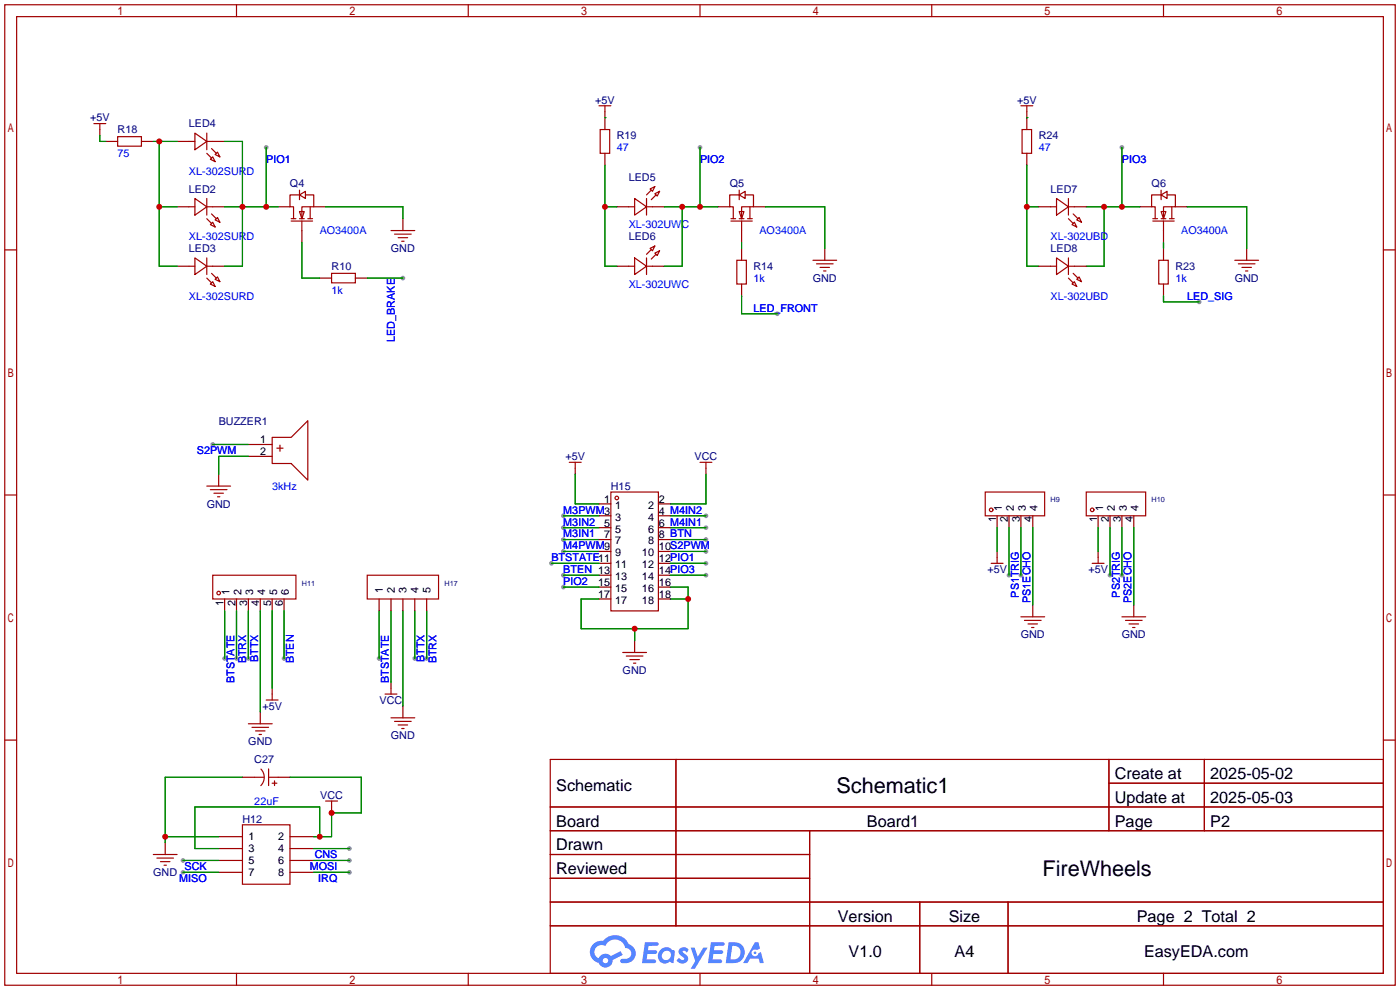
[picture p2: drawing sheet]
<svg xmlns="http://www.w3.org/2000/svg" width="299mm" height="212mm" viewBox="0 0 299 212" stroke-linecap="round" stroke-linejoin="round" font-family="sans-serif">
<g fill="#999">
<circle cx="48" cy="140.7" r=".51"/>
<circle cx="50.5" cy="140.7" r=".51"/>
<circle cx="53.1" cy="140.7" r=".51"/>
<circle cx="60.7" cy="140.7" r=".51"/>
<circle cx="39.1" cy="183.9" r=".51"/>
<circle cx="39.1" cy="186.4" r=".51"/>
<circle cx="74.7" cy="181.4" r=".51"/>
<circle cx="74.7" cy="183.9" r=".51"/>
<circle cx="74.7" cy="186.4" r=".51"/>
<circle cx="45.5" cy="95" r=".51"/>
<circle cx="86.1" cy="59.4" r=".51"/>
<circle cx="166.1" cy="67.1" r=".51"/>
<circle cx="120.4" cy="110.2" r=".51"/>
<circle cx="120.4" cy="112.8" r=".51"/>
<circle cx="120.4" cy="115.3" r=".51"/>
<circle cx="120.4" cy="117.9" r=".51"/>
<circle cx="150.9" cy="117.9" r=".51"/>
<circle cx="150.9" cy="115.3" r=".51"/>
<circle cx="150.9" cy="112.8" r=".51"/>
<circle cx="150.9" cy="110.2" r=".51"/>
<circle cx="56.9" cy="31.5" r=".51"/>
<circle cx="149.6" cy="31.5" r=".51"/>
<circle cx="256.3" cy="64.5" r=".51"/>
<circle cx="239.8" cy="31.5" r=".51"/>
<circle cx="215.6" cy="122.9" r=".51"/>
<circle cx="218.2" cy="122.9" r=".51"/>
<circle cx="237.2" cy="122.9" r=".51"/>
<circle cx="239.8" cy="122.9" r=".51"/>
<circle cx="120.4" cy="125.5" r=".51"/>
<circle cx="150.9" cy="120.4" r=".51"/>
<circle cx="150.9" cy="122.9" r=".51"/>
<circle cx="117.9" cy="120.4" r=".51"/>
<circle cx="120.4" cy="122.9" r=".51"/>
<circle cx="81" cy="140.7" r=".51"/>
<circle cx="88.6" cy="140.7" r=".51"/>
<circle cx="91.2" cy="140.7" r=".51"/>
</g>
<g fill="none" stroke="#a10000" stroke-width=".25">
<path d="M1 1h297.2v209.6h-297.2zM3.6 3.6h292.1v204.4h-292.1zM50.5 1v2.6M100.1 1v2.6M149.6 1v2.6M199.1 1v2.6M248.7 1v2.6M1 53.4h2.6M295.7 53.4h2.5M1 105.8h2.6M295.7 105.8h2.5M1 158.2h2.6"/>
<path d="M295.7 158.2h2.5M117.6 162.3h178.1v45.7h-178.1zM117.6 172.5h178.1M117.6 177.5h178.1M144.5 162.3v35.6M173 177.5v30.5M237 162.3v15.2M237 167.4h58.7M257.4 162.3v15.2M117.6 182.6h55.4M117.6 192.8h178.1M117.6 187.7h55.4"/>
<path d="M117.6 197.9h178.1M196.6 192.8v15.2M215.4 192.8v15.2M50.5 208v2.6M100.1 208v2.6M149.6 208v2.6M199.1 208v2.6M248.7 208v2.6"/>
</g>
<g fill="#5487ff">
<path d="M145.3 202.7a1.3 1.3 0 0 1 1.9 .3l-.4 .6a.54 .54 0 0 0-.9-.2l.1 .2a1.34 1.34 0 0 1 .9 1.8 1.47 1.47 0 0 1-2.3-.1l.5-.6 .8 .5a.31 .31 0 0 0 .4-.3 .31 .31 0 0 0-.3-.4 1.12 1.12 0 0 1-.7-1.8z"/>
<path d="M147.6 202.5h.9l.6 2 1.2-2h.9l-2.7 4.6h-.9l1-1.7z"/>
<path d="M137.8 201.4h1.7a1.31 1.31 0 0 1 1.2 .2 .4 .4 0 0 1-.3 .5l-1.8 .1-.1 .9h1.6a.4 .4 0 0 1 .4 .4 .4 .4 0 0 1-.5 .4h-1.6l-.2 1.2h1.4a.46 .46 0 0 1 .5 0 .46 .46 0 0 1 .1 .5l-.4 .2h-2.6z"/>
<path d="M151.9 201.4h1.7a1.32 1.32 0 0 1 1.2 .2 .39 .39 0 0 1-.3 .5l-1.8 .1-.1 .9h1.6a.4 .4 0 0 1 .4 .4 .4 .4 0 0 1-.4 .4h-1.7l-.2 1.2h1.4a.46 .46 0 0 1 .5 0 .46 .46 0 0 1 .1 .5l-.4 .2h-2.6z"/>
<path d="M161.3 201.4h.8l.3 1.3-.6 .4a.75 .75 0 0 0-1.1 .3 .75 .75 0 0 0 .5 1 .75 .75 0 0 0 .9-.7l.5-.2 .6 2.3h-.8l-.3-.9h-1.8l-.5 .9h-1z"/>
<path d="M155.7 201.4l-.6 4.4h1.5a2.27 2.27 0 0 0 2.6-2.2 2.27 2.27 0 0 0-2.7-2.2zM156.5 202.1a1.5 1.5 0 0 1 1.8 1.6 1.5 1.5 0 0 1-1.9 1.4h-.3z"/>
<path d="M141.2 203a1.6 1.6 0 0 0-.3 2.3 1.6 1.6 0 0 0 2.3 .2l.7 .3 .3-2.4-.1-.3-.5-.1a1.58 1.58 0 0 0-2.4 0zM141.8 203.5a.98 .98 0 0 1 1.6 .4 .98 .98 0 0 1-1.1 1.3 .94 .94 0 0 1-.9-.7 .94 .94 0 0 1 .4-1z"/>
<path d="M126.8 201.8a2.37 2.37 0 0 0 1.1 4 1.54 1.54 0 0 0 1.8 1 1.54 1.54 0 0 0 1.2-1.6l2.2-1.1-.5-.8-2 1a1.57 1.57 0 0 0-2.7 .5 1.5 1.5 0 0 1-.7-2.1 1.5 1.5 0 0 1 2.2-.5 2.23 2.23 0 0 1 2.3-1.4 2.23 2.23 0 0 1 2 1.8 1.16 1.16 0 0 1 1.2 1.1 1.16 1.16 0 0 1-1.1 1.2h-.7a.47 .47 0 0 0-.5 .4 .47 .47 0 0 0 .4 .5 2.17 2.17 0 0 0 2.5-.9 2.17 2.17 0 0 0-.3-2.7l-.8-.4a3.2 3.2 0 0 0-5.5-.7l-1.1 .1zM128.8 205.3a.6 .6 0 0 1 1.2 0 .6 .6 0 0 1-1.2 0z"/>
<circle cx="161.4" cy="203.6" r=".28"/>
</g>
<g fill="none" stroke="#a10000" stroke-width=".25">
<path d="M20.1 26.4h2.5M21.3 26.4v1.3M25.1 29.2h5.1v2h-5.1zM40.4 30.2h1.3M41.7 28.4l2.5 1.8-2.5 1.8zM44.2 28.4v3.6M44.2 32.8l1 1M44.2 30.2h1.3M45 34l.5-.5 .5 1zM45.2 31.8l1 1M46.5 32.5l.5 1-1-.5zM128 22.6h2.6"/>
<path d="M128.3 27.7h2v5.1h-2zM129.3 22.6v1.3M218.2 22.6h2.5M218.4 27.7h2.1v5.1h-2.1zM219.5 22.6v1.3M40.4 44.2h1.3M40.4 56.9h1.3M41.7 42.4l2.5 1.8-2.5 1.8zM41.7 55.1l2.5 1.8-2.5 1.8zM44.2 46.7l1 1.1M44.2 44.2h1.3M44.2 42.4v3.6"/>
<path d="M44.2 55.1v3.6M44.2 59.4l1 1.1M44.2 56.9h1.3M45 48l.5-.5 .5 1zM45.2 45.7l1 1M45.2 58.4l1 1M46.5 46.5l.5 1-1-.5zM46.5 59.2l.5 1-1-.5zM62.2 47.2h4.6M62.2 46.7h1M64 45.2h1l-.5 1.5zM64 41.7l1.3-.8v1.5z"/>
<path d="M64 41.7h-2v2.5h.7v2.5M64 40.6v2.1M64 46.7h1M64.5 47.2v2.1M65.3 41.7h1.8v2.5h-2.6v2.5M65.8 46.7h1M66.3 44.2v2.5M70.9 58.4h5v2.1h-5zM83.6 49.3h5M84.3 50h3.6M85.1 50.8h2M85.9 51.6h.5"/>
<path d="M134.4 44.2h1.2M134.4 56.9h1.2M135.6 42.4l2.6 1.8-2.6 1.8zM135.6 55.1l2.6 1.8-2.6 1.8zM138.2 44.2h1.2M138.2 56.9h1.2M138.2 42.4v3.6M138.2 55.1v3.6M138.9 40.4l1.1-.5-.6 1zM138.9 53.1l1.1-.5-.6 1zM139.2 40.6l-1 1.1M139.2 53.3l-1 1.1"/>
<path d="M140 41.4l1-.5-.5 1zM140 54.1l1-.5-.5 1zM140.2 41.7l-1 1M140.2 54.4l-1 1M156.2 47.2h4.6M156.2 46.7h1M157.5 55.6h2v5.1h-2zM158 45.2h1l-.5 1.5zM158 41.7l1.3-.8v1.5zM158 41.7h-2v2.5h.7v2.5M158 40.6v2.1M158 46.7h1"/>
<path d="M158.5 47.2v2.1M159.3 41.7h1.7v2.5h-2.5v2.5M159.8 46.7h1M160.3 44.2v2.5M173.7 55.6h5.1M174.5 56.4h3.6M175.3 57.2h2M176 57.9h.5M224.5 44.2h1.3M224.5 56.9h1.3M225.8 42.4l2.5 1.8-2.5 1.8zM225.8 55.1l2.5 1.8-2.5 1.8z"/>
<path d="M228.3 44.2h1.3M228.3 56.9h1.3M228.3 46.7l1.1 1.1M228.3 42.4v3.6M228.3 55.1v3.6M228.3 59.4l1.1 1.1M229.1 48l.5-.5 .5 1zM229.4 45.7l1 1M229.4 58.4l1 1M230.1 47l.5-.5 .5 1zM230.1 59.7l.5-.5 .5 1zM246.4 47.2h4.6"/>
<path d="M246.4 46.7h1M247.6 55.6h2.1v5.1h-2.1zM248.2 45.2h1l-.5 1.5zM248.2 41.7l1.2-.8v1.5zM248.2 41.7h-2.1v2.5h.8v2.5M248.2 40.6v2.1M248.2 46.7h1M248.7 47.2v2.1M249.4 41.7h1.8v2.5h-2.5v2.5M249.9 46.7h1.1M250.4 44.2v2.5M263.9 55.6h5.1"/>
<path d="M264.7 56.4h3.5M265.4 57.2h2.1M266.2 57.9h.5M45 60.7l.5-.5 .5 1zM229.1 60.7l.5-.5 .5 1zM58.2 93.5h4l3.6-3.6v12.7l-3.6-3.5h-4zM121.7 98.8h2.5M122.9 98.8v1.3M149.6 98.8h2.5M150.9 98.8v1.3M44.2 103.9h5.1M45 104.6h3.5"/>
<path d="M45.7 105.4h2.1M46.5 106.2h.5M130.6 105.2h10.1v25.4h-10.1zM210.6 105.2h12.7v5h-12.7zM213.1 119.1v1.3M232.2 105.2h12.7v5h-12.7zM234.7 119.1v1.3M45.5 122.9h17.7v5.1h-17.7zM78.5 122.9h15.2v5.1h-15.2zM133.1 139.4h5.1M211.8 120.4h2.6M218.2 131.8h5.1"/>
<path d="M218.9 132.6h3.6M219.7 133.4h2M220.5 134.1h.5M233.4 120.4h2.6M239.8 131.8h5.1M240.5 132.6h3.6M241.3 133.4h2M242.1 134.1h.5M53.1 154.7h5.1M53.8 155.4h3.6M54.6 156.2h2M55.4 157h.5"/>
<path d="M56.9 149.6h2.5M58.2 148.3v1.3M82.3 148.3h2.5M83.6 147.1v1.2M83.6 153.4h5M84.3 154.2h3.6M85.1 154.9h2M85.9 155.7h.5M133.9 140.2h3.5M134.6 141h2.1M135.4 141.7h.5M51.8 176.3h10.2v12.7h-10.2z"/>
<path d="M54.4 166.1h2M55.8 164.4a2.54 2.54 0 0 1-.1 3.5M57.4 164.3v3.6M57.4 166.1h2M58.2 167.4h1M58.7 166.9v1M69.6 171.2h2.5M70.9 171.2v1.3M32.8 182.6h5M33.5 183.4h3.6M34.3 184.2h2M35.1 184.9h.5"/>
<circle cx="131.8" cy="106.4" r=".38"/>
<circle cx="211.8" cy="109" r=".38"/>
<circle cx="233.4" cy="109" r=".38"/>
<circle cx="46.7" cy="126.7" r=".38"/>
</g>
<g fill="none" stroke="#870000" stroke-width=".25">
<path d="M21.3 27.7v1.3M22.6 30.2h2.5M30.2 30.2h2.6M37.8 30.2h2.6M45.5 30.2h2.5M129.3 23.9v3.8M129.3 32.8v2.5M219.5 23.9v3.8M219.5 32.8v2.5M37.8 44.2h2.6M37.8 56.9h2.6M45.5 44.2h2.5"/>
<path d="M45.5 56.9h2.5M59.4 44.2h2.6M64.5 49.3v2.5M67.1 44.2h2.5M68.3 59.4h2.6M75.9 59.4h2.6M86.1 46.7v2.6M131.8 44.2h2.6M131.8 56.9h2.6M139.4 44.2h2.6M139.4 56.9h2.6M153.4 44.2h2.6"/>
<path d="M158.5 49.3v2.5M158.5 53.1v2.5M161 44.2h2.6M176.3 53.1v2.5M222 44.2h2.5M222 56.9h2.5M229.6 44.2h2.6M229.6 56.9h2.6M243.6 44.2h2.5M248.7 49.3v2.5M248.7 53.1v2.5M251.2 44.2h2.5"/>
<path d="M266.4 53.1v2.5M158.5 60.7v2.5M248.7 60.7v2.5M53.1 95h5.1M53.1 97.5h5.1M46.7 101.3v2.6M122.9 100.1v1.2M128 107.7h2.6M128 110.2h2.6M128 112.8h2.6M128 115.3h2.6M128 117.9h2.6"/>
<path d="M140.7 107.7h2.6M140.7 110.2h2.6M140.7 112.8h2.6M140.7 115.3h2.6M140.7 117.9h2.6M150.9 100.1v1.2M213.1 110.2v2.6M213.1 117.9v1.2M215.6 110.2v2.6M218.2 110.2v2.6M220.7 110.2v2.6M234.7 110.2v2.6"/>
<path d="M234.7 117.9v1.2M237.2 110.2v2.6M239.8 110.2v2.6M242.3 110.2v2.6M48 128v2.6M50.5 128v2.6M53.1 128v2.6M55.6 128v2.6M58.2 128v2.6M60.7 128v2.6M81 128v2.6M83.6 128v2.6"/>
<path d="M86.1 128v2.6M88.6 128v2.6M91.2 128v2.6M128 128h2.6M128 125.5h2.6M128 122.9h2.6M128 120.4h2.6M135.6 136.9v2.5M140.7 128h2.6M140.7 125.5h2.6M140.7 122.9h2.6M140.7 120.4h2.6"/>
<path d="M220.7 129.3v2.5M242.3 129.3v2.5M55.6 152.1v2.6M58.2 147.1v1.2M83.6 145.8v1.3M86.1 150.9v2.5M46.7 178.8h5.1M51.8 166.1h2.6M59.4 166.1h2.6M62 178.8h5.1M70.9 172.5v1.2M35.3 180.1v2.5"/>
<path d="M46.7 181.4h5.1M46.7 183.9h5.1M46.7 186.4h5.1M62 181.4h5.1M62 183.9h5.1M62 186.4h5.1"/>
</g>
<g fill="none" stroke="#008700" stroke-width=".25">
<path d="M21.3 29v1.2h1.3M32.8 30.2h5M34 30.2v26.7h3.8M48 30.2h3.8v26.7h-3.8M56.9 31.5v12.7M129.3 25.1h.1M129.3 35.3v21.6h2.5M149.6 31.5v12.7M219.5 25.1h.1M219.5 35.3v21.6h2.5M239.8 31.5v12.7M34 44.2h3.8"/>
<path d="M48 44.2h11.4M64.5 51.8v7.6h3.8M69.6 44.2h16.5v2.5M78.5 59.4h7.6M129.3 44.2h2.5M142 44.2h11.4M145.8 44.2v12.7h-3.8M158.5 51.8v1.3M163.6 44.2h12.7v8.9M219.5 44.2h2.5M232.2 44.2h11.4M236 44.2v12.7h-3.8"/>
<path d="M248.7 51.8v1.3M253.7 44.2h12.7v8.9M158.5 63.2v3.9h7.6M248.7 63.2v1.3h7.6M45.5 95h7.6M53.1 97.5h-6.4v3.8M120.4 110.2h7.6M120.4 112.8h7.6M120.4 115.3h7.6M120.4 117.9h7.6M122.9 101.3v6.4h5.1M143.3 110.2h7.6"/>
<path d="M143.3 112.8h7.6M143.3 115.3h7.6M143.3 117.9h7.6M150.9 101.3v6.4h-7.6M213.1 112.8v5.1M215.6 112.8v10.1M218.2 112.8v10.1M220.7 112.8v16.5M234.7 112.8v5.1M237.2 112.8v10.1M239.8 112.8v10.1M242.3 112.8v16.5"/>
<path d="M48 130.6v10.1M50.5 130.6v10.1M53.1 130.6v10.1M55.6 130.6v21.5M58.2 130.6v16.5M60.7 130.6v10.1M81 130.6v10.1M83.6 130.6v15.2M86.1 130.6v20.3M88.6 130.6v10.1M91.2 130.6v10.1M117.9 120.4h10.1"/>
<path d="M120.4 125.5h7.6M120.4 122.9h7.6M135.6 134.4v2.5M143.3 125.5h3.8v8.9h-22.9v-6.4h3.8M143.3 128h3.8M143.3 120.4h7.6M143.3 122.9h7.6M35.3 178.8h11.4M51.8 166.1h-16.5v14M62 166.1h15.2v7.6h-6.3v5.1h-3.8M68.3 178.8v-6.3h-26.6v8.9h5M39.1 183.9h7.6"/>
<path d="M39.1 186.4h7.6M67.1 181.4h7.6M67.1 183.9h7.6M67.1 186.4h7.6"/>
</g>
<g fill="#c00">
<circle cx="35.3" cy="178.8" r=".63"/>
<circle cx="70.9" cy="173.7" r=".63"/>
<circle cx="68.3" cy="178.8" r=".63"/>
<circle cx="34" cy="44.2" r=".63"/>
<circle cx="34" cy="30.2" r=".63"/>
<circle cx="129.3" cy="44.2" r=".63"/>
<circle cx="135.6" cy="134.4" r=".63"/>
<circle cx="147.1" cy="128" r=".63"/>
<circle cx="51.8" cy="44.2" r=".63"/>
<circle cx="56.9" cy="44.2" r=".63"/>
<circle cx="145.8" cy="44.2" r=".63"/>
<circle cx="149.6" cy="44.2" r=".63"/>
<circle cx="219.5" cy="44.2" r=".63"/>
<circle cx="236" cy="44.2" r=".63"/>
<circle cx="239.8" cy="44.2" r=".63"/>
</g>
<g font-size="4.6">
<text x="178.8" y="169.4">Schematic1</text>
<text x="222.8" y="187.2">FireWheels</text>
</g>
<g font-size="3.5">
<text x="238.3" y="166.5">Create at</text>
<text x="258.7" y="166.5">2025-05-02</text>
<text x="118.9" y="169.1">Schematic</text>
<text x="238.3" y="171.6">Update at</text>
<text x="258.7" y="171.6">2025-05-03</text>
<text x="118.9" y="176.7">Board</text>
<text x="185.3" y="176.7">Board1</text>
<text x="238.3" y="176.7">Page</text>
<text x="258.7" y="176.7">P2</text>
<text x="118.9" y="181.8">Drawn</text>
<text x="118.9" y="186.8">Reviewed</text>
<text x="179.1" y="197">Version</text>
<text x="202.8" y="197">Size</text>
<text x="243" y="197">Page 2 Total 2</text>
<text x="181.4" y="204.6">V1.0</text>
<text x="204" y="204.6">A4</text>
<text x="244.5" y="204.6">EasyEDA.com</text>
</g>
<text font-size="2.9" fill="#a00000" x="59" y="96.6">+</text>
<g font-size="2.3" fill="#000080">
<text x="127.2" y="22.1">+5V</text>
<text x="217.4" y="22.1">+5V</text>
<text x="19.3" y="26">+5V</text>
<text x="25.1" y="28.5">R18</text>
<text x="40.4" y="27.2">LED4</text>
<text x="131.8" y="29.8">R19</text>
<text x="222" y="29.8">R24</text>
<text x="40.4" y="41.2">LED2</text>
<text x="62" y="39.9">Q4</text>
<text x="134.4" y="38.7">LED5</text>
<text x="156" y="39.9">Q5</text>
<text x="224.5" y="41.2">LED7</text>
<text x="246.1" y="39.9">Q6</text>
<text x="40.4" y="53.9">LED3</text>
<text x="83.5" y="53.9">GND</text>
<text x="134.4" y="51.4">LED6</text>
<text x="224.5" y="53.9">LED8</text>
<text x="70.9" y="57.7">R10</text>
<text x="161" y="57.7">R14</text>
<text x="251.2" y="57.7">R23</text>
<text x="173.7" y="60.2">GND</text>
<text x="263.9" y="60.2">GND</text>
<text x="46.7" y="90.7">BUZZER1</text>
<text x="120.9" y="98.3">+5V</text>
<text x="148.4" y="98.3">VCC</text>
<text x="130.6" y="104.7">H15</text>
<text x="44.2" y="108.5">GND</text>
<text x="211" y="122.5">+5V</text>
<text x="232.6" y="122.5">+5V</text>
<text x="218.2" y="136.4">GND</text>
<text x="239.8" y="136.4">GND</text>
<text x="133.1" y="144.1">GND</text>
<text x="56.1" y="151.7">+5V</text>
<text x="81.1" y="150.4">VCC</text>
<text x="53.1" y="159.3">GND</text>
<text x="83.5" y="158">GND</text>
<text x="54.4" y="163.1">C27</text>
<text x="68.4" y="170.7">VCC</text>
<text x="51.8" y="175.8">H12</text>
<text x="32.7" y="187.2">GND</text>
</g>
<g font-size="2.3" fill="#00f">
<text x="25.1" y="33.6">75</text>
<text x="56.9" y="34.8">PIO1</text>
<text x="131.8" y="32.3">47</text>
<text x="149.6" y="34.8">PIO2</text>
<text x="222" y="32.3">47</text>
<text x="239.8" y="34.8">PIO3</text>
<text x="40.4" y="37.4">XL-302SURD</text>
<text x="40.4" y="51.4">XL-302SURD</text>
<text x="68.3" y="50.1">AO3400A</text>
<text x="134.4" y="48.8">XL-302UWC</text>
<text x="162.3" y="50.1">AO3400A</text>
<text x="224.5" y="51.4">XL-302UBD</text>
<text x="252.5" y="50.1">AO3400A</text>
<text x="40.4" y="64.1">XL-302SURD</text>
<text x="70.9" y="62.8">1k</text>
<text x="134.4" y="61.5">XL-302UWC</text>
<text x="161" y="60.2">1k</text>
<text x="224.5" y="64.1">XL-302UBD</text>
<text x="251.2" y="60.2">1k</text>
<text x="253.7" y="64.1">LED_SIG</text>
<text x="161" y="66.6">LED_FRONT</text>
<text x="84.4" y="73" transform="rotate(-90 84.4 73)">LED_BRAKE</text>
<text x="42.1" y="97.1">S2PWM</text>
<text x="58.2" y="104.7">3kHz</text>
<text x="120.4" y="109.8">M3PWM3</text>
<text x="120.4" y="112.3">M3IN2</text>
<text x="117.9" y="119.9">BTSTATE11</text>
<text x="120.4" y="114.9">M3IN1</text>
<text x="120.4" y="117.4">M4PWM9</text>
<text x="120.4" y="125">PIO2</text>
<text x="120.4" y="122.5">BTEN 13</text>
<text x="217.7" y="127.7" transform="rotate(-90 217.7 127.7)">PS1TRIG</text>
<text x="220.3" y="128.9" transform="rotate(-90 220.3 128.9)">PS1ECHO</text>
<text x="239.3" y="127.7" transform="rotate(-90 239.3 127.7)">PS2TRIG</text>
<text x="241.9" y="128.9" transform="rotate(-90 241.9 128.9)">PS2ECHO</text>
<text x="52.6" y="141.8" transform="rotate(-90 52.6 141.8)">BTRX</text>
<text x="55.2" y="141.5" transform="rotate(-90 55.2 141.5)">BTTX</text>
<text x="62.8" y="141.8" transform="rotate(-90 62.8 141.8)">BTEN</text>
<text x="90.7" y="141.5" transform="rotate(-90 90.7 141.5)">BTTX</text>
<text x="93.3" y="141.8" transform="rotate(-90 93.3 141.8)">BTRX</text>
<text x="50.1" y="146" transform="rotate(-90 50.1 146)">BTSTATE</text>
<text x="83.1" y="146" transform="rotate(-90 83.1 146)">BTSTATE</text>
<text x="54.4" y="172">22uF</text>
<text x="39.4" y="186">SCK</text>
<text x="66.2" y="186">MOSI</text>
<text x="67.3" y="183.4">CNS</text>
<text x="38.3" y="188.5">MISO</text>
<text x="68" y="188.5">IRQ</text>
</g>
<g font-size="2.3">
<text x="55.6" y="94.8">1</text>
<text x="55.6" y="97.3">2</text>
<text x="129.1" y="107.5">1</text>
<text x="140.8" y="107.5">2</text>
<text x="129.1" y="112.5">5</text>
<text x="131.5" y="108.7">1</text>
<text x="131.5" y="111.3">3</text>
<text x="131.5" y="113.8">5</text>
<text x="138.5" y="113.8">6</text>
<text x="138.5" y="111.3">4</text>
<text x="138.5" y="108.7">2</text>
<text x="140.8" y="112.5">6 M4IN1</text>
<text x="140.8" y="110">4 M4IN2</text>
<text x="212.9" y="111.6" transform="rotate(-90 212.9 111.6)">1</text>
<text x="214.1" y="109.3" transform="rotate(-90 214.1 109.3)">1</text>
<text x="215.4" y="111.6" transform="rotate(-90 215.4 111.6)">2</text>
<text x="216.7" y="109.3" transform="rotate(-90 216.7 109.3)">2</text>
<text x="218" y="111.6" transform="rotate(-90 218 111.6)">3</text>
<text x="219.2" y="109.3" transform="rotate(-90 219.2 109.3)">3</text>
<text x="220.5" y="111.6" transform="rotate(-90 220.5 111.6)">4</text>
<text x="221.8" y="109.3" transform="rotate(-90 221.8 109.3)">4</text>
<text x="234.5" y="111.6" transform="rotate(-90 234.5 111.6)">1</text>
<text x="235.7" y="109.3" transform="rotate(-90 235.7 109.3)">1</text>
<text x="237" y="111.6" transform="rotate(-90 237 111.6)">2</text>
<text x="238.3" y="109.3" transform="rotate(-90 238.3 109.3)">2</text>
<text x="239.5" y="111.6" transform="rotate(-90 239.5 111.6)">3</text>
<text x="240.8" y="109.3" transform="rotate(-90 240.8 109.3)">3</text>
<text x="242.1" y="111.6" transform="rotate(-90 242.1 111.6)">4</text>
<text x="243.4" y="109.3" transform="rotate(-90 243.4 109.3)">4</text>
<text x="129.1" y="115.1">7</text>
<text x="131.5" y="116.4">7</text>
<text x="131.5" y="118.9">9</text>
<text x="137.2" y="118.9">10</text>
<text x="138.5" y="116.4">8</text>
<text x="140.8" y="117.6">10S2PWM</text>
<text x="140.8" y="115.1">8 BTN</text>
<text x="127.9" y="125.2">15</text>
<text x="131.5" y="121.4">11</text>
<text x="131.5" y="124">13</text>
<text x="137.2" y="124">14</text>
<text x="137.2" y="121.4">12</text>
<text x="140.8" y="125.2">16</text>
<text x="140.8" y="122.7">14PIO3</text>
<text x="140.8" y="120.2">12PIO1</text>
<text x="47.8" y="129.4" transform="rotate(-90 47.8 129.4)">1</text>
<text x="49" y="127.1" transform="rotate(-90 49 127.1)">1</text>
<text x="50.3" y="129.4" transform="rotate(-90 50.3 129.4)">2</text>
<text x="51.6" y="127.1" transform="rotate(-90 51.6 127.1)">2</text>
<text x="52.9" y="129.4" transform="rotate(-90 52.9 129.4)">3</text>
<text x="54.1" y="127.1" transform="rotate(-90 54.1 127.1)">3</text>
<text x="55.4" y="129.4" transform="rotate(-90 55.4 129.4)">4</text>
<text x="56.7" y="127.1" transform="rotate(-90 56.7 127.1)">4</text>
<text x="57.9" y="129.4" transform="rotate(-90 57.9 129.4)">5</text>
<text x="59.2" y="127.1" transform="rotate(-90 59.2 127.1)">5</text>
<text x="60.5" y="129.4" transform="rotate(-90 60.5 129.4)">6</text>
<text x="61.7" y="127.1" transform="rotate(-90 61.7 127.1)">6</text>
<text x="81.8" y="126.7" transform="rotate(-90 81.8 126.7)">1</text>
<text x="84.4" y="126.7" transform="rotate(-90 84.4 126.7)">2</text>
<text x="86.9" y="126.7" transform="rotate(-90 86.9 126.7)">3</text>
<text x="89.4" y="126.7" transform="rotate(-90 89.4 126.7)">4</text>
<text x="92" y="126.7" transform="rotate(-90 92 126.7)">5</text>
<text x="127.9" y="127.8">17</text>
<text x="131.5" y="126.5">15</text>
<text x="131.5" y="129.1">17</text>
<text x="137.2" y="129.1">18</text>
<text x="137.2" y="126.5">16</text>
<text x="140.8" y="127.8">18</text>
<text x="53.1" y="179.6">1</text>
<text x="59.4" y="179.6">2</text>
<text x="53.1" y="182.1">3</text>
<text x="53.1" y="184.7">5</text>
<text x="59.4" y="182.1">4</text>
<text x="59.4" y="184.7">6</text>
<text x="53.1" y="187.2">7</text>
<text x="59.4" y="187.2">8</text>
</g>
<g font-size="1.6" fill="#000080">
<text x="224.5" y="107.4">H9</text>
<text x="246.1" y="107.4">H10</text>
<text x="64.5" y="125.2">H11</text>
<text x="95" y="125.2">H17</text>
</g>
</svg>
